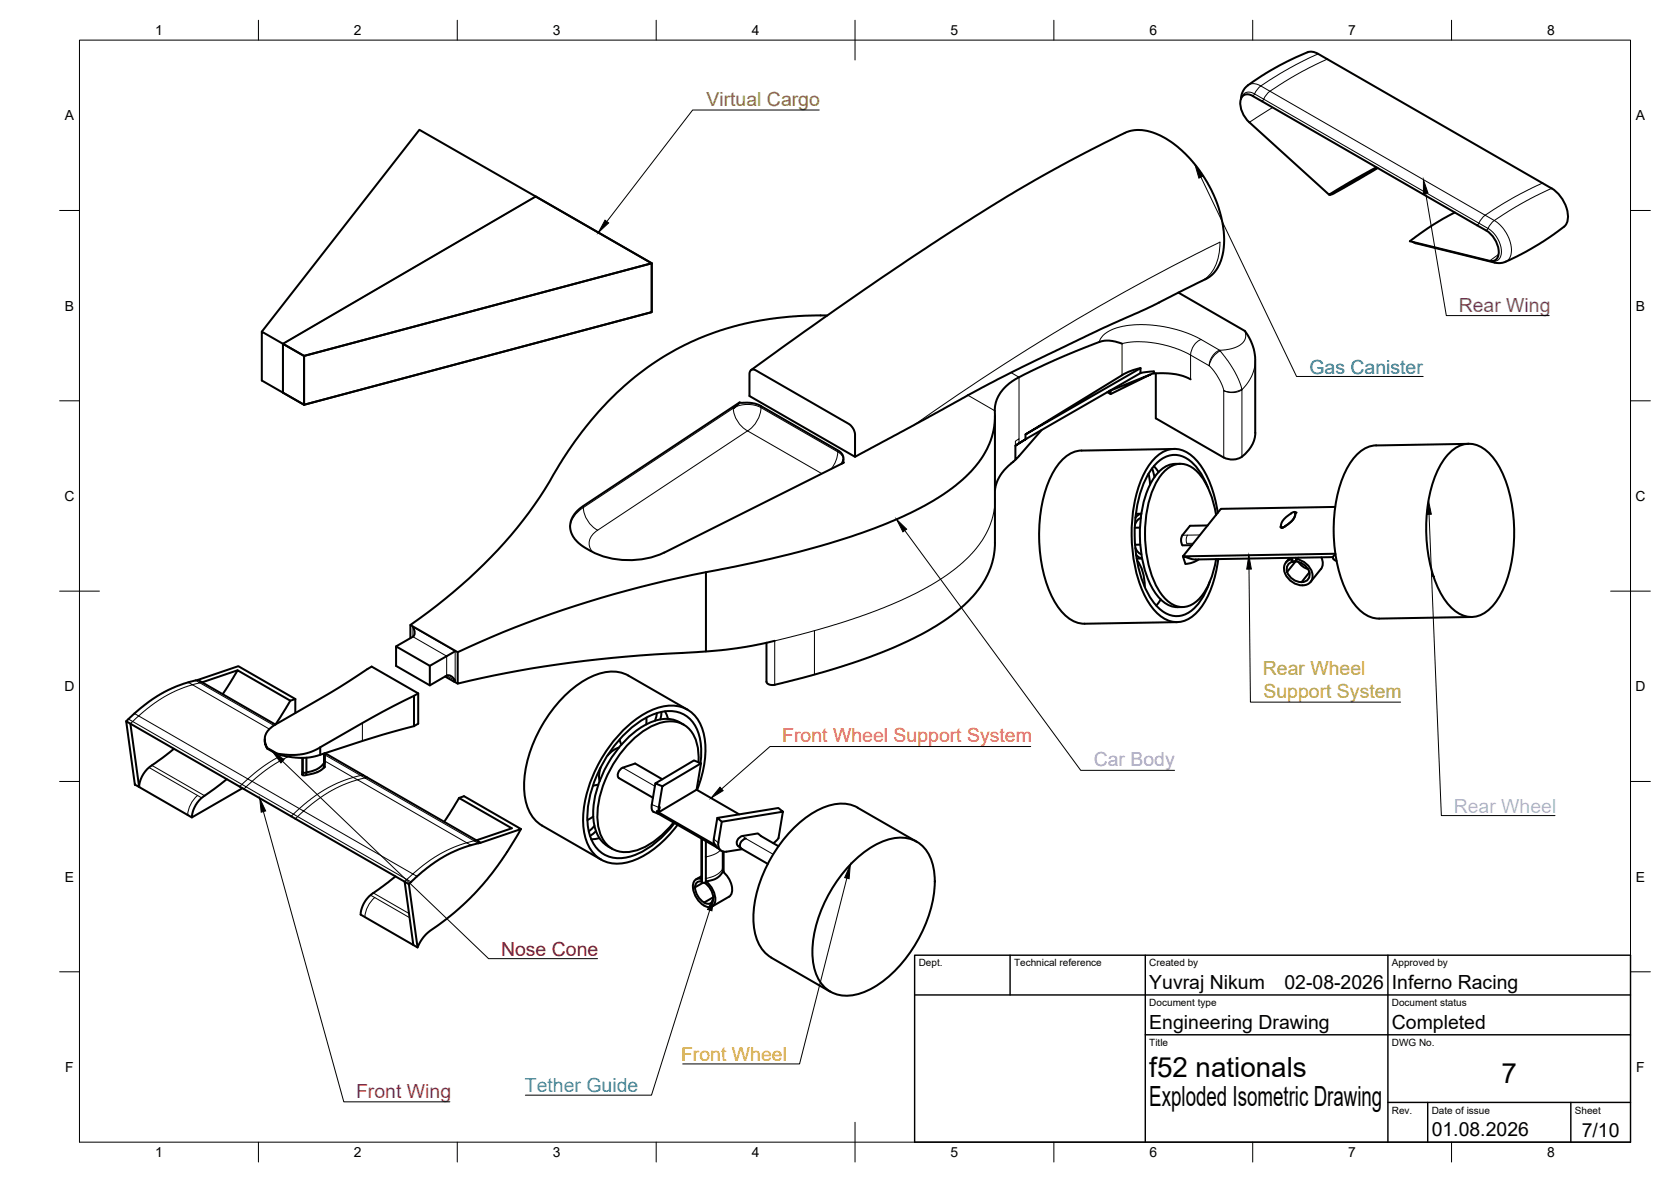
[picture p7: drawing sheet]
<svg xmlns="http://www.w3.org/2000/svg" width="297mm" height="210mm" viewBox="0 0 297 210" stroke-linecap="round" stroke-linejoin="round" font-family="sans-serif">
<!-- layer: Visible -->
<g fill="none" stroke="#000" stroke-width=".36">
<path d="M234.3 9.6l39.9 22.9a6.7 6.7 0 0 1 4.5 6.4l-.4 1-.3 .4M234.3 9.6a2.55 2.55 0 0 0-2.9 .1l-3.8 1.8-3.3 1.9a11.2 11.2 0 0 0-3.1 2.4l-.5 .9-.1 .9M236.2 34.6l-14.2-12.9a4.3 4.3 0 0 1-1.4-4.2 1.28 1.28 0 0 1 2.1-.4l39.8 22.9a5.5 5.5 0 0 1 3.9 4.4 1.57 1.57 0 0 1-1.1 2l-14.7-3.5 3.7-2.7 4.3-2.4M236.4 34.5h.1M244.6 29.7l-8.4 4.9 .9-.3 7.8-4.4M46.5 58.9l28-35.8 41.3 23.7v8.7l-61.8 16.4 61.8-16.4v-8.7l-20.6-11.9-44.9 26.2M46.5 58.9l7.5 4.3v8.7l-7.5-4.3zM115.8 46.8l-61.8 16.4M147 56.1h-3.8l-2.9 .2-3.4 .4-4.7 .8-3.4 1-3.4 1.2-2.4 1-2.9 1.4-3.6 2.2-3 2.1-2.6 2.2-2.2 2.1-2.3 2.4-2.8 3.5-4.1 5.8a77.6 77.6 0 0 1-20.4 24l-6.2 4.6 8.4 4.9 2-.9a201.8 201.8 0 0 1 47.8-14.4l10.7-2.5 9.6-2.8 4-1.4 4.3-1.8 3-1.4 3.2-1.8 2.4-1.5 2.7-2.1 1.9-1.9 1.7-2.1 1.3-2.4 .6-2 .3-2v-2.6l.3-1.2 .8-1.4 1.4-1.5 1.7-1.1 5-2.4 4.2-1.9 5.2-2.1 .9-.2h.8l2.3 .6M209.4 52l11.8 6.8 .8 1.2 .7 1.6 .4 1.9v13.4M278 40.3l-3.7 2.6-3 1.8-3 1.5-.9 .4-.8 .1h-.9l-14.6-3.7M50.3 61.1l3.7 2.1v8.7l-3.7-2.1z"/>
<path d="M130.3 72.5l.2-.1zM131.5 71.5l-1 .9M133.5 65.7l20.3-14.4 8.6-5.8 9.1-5.9 7.3-4.6 5.2-3 7-3.9 7.1-3.6a8.3 8.3 0 0 1 4-1.4 12.7 12.7 0 0 1 8.8 4.4l2 2.4 1.7 2.6 1.4 2.8 1.1 3.2 .5 3.5-.1 2.4-.7 2.5-.7 1.1-.6 .8-1.2 .8-9.4 4.7-9.4 4.3-18.2 8.8-25.3 13.8-18.8-10.8v-4l.2-.6 .4-.2 .4 .1 16.9 9.8 .5 .5 .3 .9 .1 4.3M176.8 73.9v23l-.1 1.7-.5 1.9-1 2.3-1.7 2.5-1.6 1.7-2.7 2.3-2.7 1.8-2.9 1.7-4.8 2.3-4.4 1.7-4.9 1.7-6.9 2-5 1.2-1-.1-.4-.4v-7M182.3 77.2l17.6-10.8 1.6-.7 1.2-.3zM182.3 77.2v.8h.1M182.4 78l-1.9 1.2 1.8-1.2M185.1 76.4l-4.6 5.3v-2.5M197.1 69.5l.3-.1v.6l-.6-.3M197.1 69.5l7.4-3-7.1 3.5M202.7 65.4v.9l-20.3 11.7M205.1 66.3l-.6 .2"/>
<path d="M205.1 66v.3h1.8l2.2 .2 1.1 .3 1.4 .6M205.1 66l-2.4 .3M205.4 66.3v8l12.1 7M208.7 79.8l-16.5 .3M223.1 76.9a5.4 5.4 0 0 1-3 4.6l-1.4 .1-1.2-.3M244.6 79.1a6.1 6.1 0 0 0-4.8 3.5 25.5 25.5 0 0 0-2.2 17.2 16.7 16.7 0 0 0 4.1 8.6 5 5 0 0 0 3.4 1.5l16.5-.3M261 78.9l-16.4 .2M105 97.9l-1-.6a4.3 4.3 0 0 1-2.5-4.8 5.3 5.3 0 0 1 2.2-2.6l27.8-18.4 2.2 .1 1.5 .5 13.9 8 .7 .8 .1 .5v.7l.1 .1-31.9 16M105 97.9a15 15 0 0 0 13 .3M149.9 81.7l-.3 .7M180.5 81.7l-1.8 1.6-.8 .9-.7 1.5-.4 1.4M192.2 80a6.1 6.1 0 0 0-4.8 3.5 25.5 25.5 0 0 0-2.2 17.2 16.7 16.7 0 0 0 4.1 8.6 5 5 0 0 0 3.5 1.5l16.4-.3"/>
<path d="M201.8 97.3a1.78 1.78 0 0 0 1.1 1.2M201.9 91.3h1a1.54 1.54 0 0 0-1.1 .7M201.9 98.5a1.54 1.54 0 0 0 1.1 .7h-1M202.1 99.6a7.5 7.5 0 0 1 1.4 4.7M202.6 93.7l-.9 .1M202.7 96.8h-1M202.8 92a1.78 1.78 0 0 0-1.1 1.2M204.1 84.2l.3 1.9M204.8 83.2l.4 1.6M205.1 82.8l.8 1.1M209.8 82.4a4.7 4.7 0 0 0-4.6 2.4 19 19 0 0 0-2.5 12 15.9 15.9 0 0 0 3.5 9.6 4.4 4.4 0 0 0 4 1.5M214.6 93.4h-3.1l-1.5 1.9v1l.2 .6h1.6"/>
<path d="M214.7 86.7a9.8 9.8 0 0 0-4.1-5.4 4.3 4.3 0 0 0-5.5 1.5 18.2 18.2 0 0 0-3.4 10.9 22 22 0 0 0 3.2 13.1 5.3 5.3 0 0 0 4.6 2.7 6.2 6.2 0 0 0 4.4-3.6l1.1-2.5M216.1 91.5a12.7 12.7 0 0 0-4.1-8.4 3.7 3.7 0 0 0-5.2 .8 15.6 15.6 0 0 0-3.2 9.4 20.5 20.5 0 0 0 2.6 11.9 4.8 4.8 0 0 0 4.3 2.6 5.7 5.7 0 0 0 4.1-3.4 16.8 16.8 0 0 0 1.5-5.1M216.4 91.1a16.9 16.9 0 0 0-4.4-10 4.5 4.5 0 0 0-6.7 .3 17.5 17.5 0 0 0-4 10.2 26.2 26.2 0 0 0 2.4 14.7 7.8 7.8 0 0 0 4.4 4.1 4.8 4.8 0 0 0 4.9-1.9 17.2 17.2 0 0 0 3.5-9.2M227.6 93.6l.2 .1M228.4 93.5l-.6 .3M229.2 99.1l-.7 .8M229.4 99.1l.2 .6M229.5 99.4a1.72 1.72 0 0 0-1.1 2.5 3.5 3.5 0 0 0 3.1 2.1M229.6 99.1l.2 .7M229.6 99.7l.2 .1M229.8 99.8a1.33 1.33 0 0 0-1 1.8M230 99.8a2.76 2.76 0 0 1 2.7 1.8"/>
<path d="M230.2 91.2l.1-.1-.2-.2-.5 .2-1.4 1.1-.5 1-.1 .4 .2 .1M230.2 91.2l-.1 .7-.3 .5-1.4 1.1M230.2 91.2l-.3 1.1-1.5 1.2M230.3 99.8l-1.5 1.8a2.59 2.59 0 0 0 3.4 1.6 1.39 1.39 0 0 0 .5-1.6M230.3 91.1l-.1 .1M230.3 99.1l.1 .4-.6 .3M230.4 99.3a3.2 3.2 0 0 1 2.8 3.6 1.66 1.66 0 0 1-1.7 1.1M230.8 99.8l.5 .7 1.2 .6M230.8 99.1l-.4 .2M234.8 99a2.02 2.02 0 0 1 0 2.1l-1.9 2.3M236.9 99a.79 .79 0 0 0 .7 .7M237.3 90.1l-20.3 .3-6.8 8.4 .5 1.4 1-.2 1.4-.6"/>
<path d="M237.3 98.4l-27.1 .4 2 .6 24.7-.4M237.4 98.5l-.5 .5M257.8 80.3a4.5 4.5 0 0 1 6.4-.2 14.4 14.4 0 0 1 4.1 7.4 27.2 27.2 0 0 1-1.4 17.7 7.2 7.2 0 0 1-4.9 4.4 5.7 5.7 0 0 1-5.2-3 23.6 23.6 0 0 1-3.3-13.5 22.2 22.2 0 0 1 2.8-11zM42.2 119.1l-6.3 2.1-.7-.4-2.6 .7-2 .8-2.2 1.1-1.7 1.1-2.3 1.8-2 1.8M72.9 111v2.4M73.4 111.4a1.41 1.41 0 0 1 0 1.7l-3 1.7M79.4 116.6l-3 1.7M80.9 115.7l-1.5 .9M125.5 101.7v14l6.2-.6 6-1.2M125.5 115.7l-.6 .1a228.1 228.1 0 0 0-43.6 5.7v-5.6M206.3 106.5l-.8 1.1M232.7 101.7l-1.4 1.7"/>
<path d="M22.4 128.1l.8 .5 1.5 11.2-.7-.4zM23.2 128.6l48.7 28M30.9 133l-4.8 3.7-.9 1.4-.3 .8-.2 .9 9.4 5.4M35.2 120.8l7.2-2.4 10.1 5.8M35.9 121.2l13 7.5M39.6 123.3l2.6-4.2 9.4 5.4M40.3 138.4l-4.9 3.8-.6 .8-.4 .8-.3 1.4 9-5.2M49.3 133.9v.1M51.6 124.5l-2.6 4.2M52.5 124.2l-.9 .3M52.5 124.2v2.5M53.7 134.7l.1 3v-.4"/>
<path d="M53.7 137.1l.1 .2M53.8 134.7v2.6M54.5 134.6v2.6l1.9-.6 .7-.5 .7-.8M54.5 137.2l-.1 .5M54.5 137.2l-.7 .1M56.9 132.8v1.3M57.6 133.9l-.1 2.5M57.8 133.8l-.1 2.5-.7 .6-.9 .4-1.8 .4h-.5M57.8 133.8l26.9 15.5M73.6 129l.7-.4v-5.4l-8.2-4.8-7.4 4.7-10.3 6-.9 .8-.4 .9v1l.4 1.2-.4-.8v-.9M73.6 129l-5.6 1.5-11.6 3.8-1.2 .2-1.9 .2-2.5-.3-1.5-.4-1.8-1M73.6 123.6v5.4"/>
<path d="M74.3 123.2l-6.3 3.3-11.4 6.4-1.3 .7-2 .5h-2.5l-1.5-.2-1.8-1M79.1 120.2l1.5 .9M80.9 120.9a1.4 1.4 0 0 0-1.5-.9l-3 1.8-6-3.5v-3.5l6 3.5v3.5M80.9 120.9l-.3 .2 .3 .1M80.9 121.2l.4 .3M106.3 139.4l-.9 .2M106.8 136.3l-.3 1.1 .1 1.4M110 132.8l-1.2 .7-.8 .7M110.1 131.4l.3 .9M114.9 127.5v1.2M116.5 139.2l6.8-4.1 1.3 .5-6.9 4.1zM116.5 139.2l-.6 3.7a1.17 1.17 0 0 0 .3 1.3l.9 .4"/>
<path d="M116.8 126.7l-.4 1.3M117.6 126.5l-.2 1.3M117.7 138.5l-4.8-2.8-2.2 .7a1.29 1.29 0 0 0-.7 1.8l6 3.5M117.7 139.7l-.6 4.5M118.2 126.4l.5 1.3M121.5 128.8a5.8 5.8 0 0 0-6.6-.1 19.6 19.6 0 0 0-9.5 16.4 6.1 6.1 0 0 0 3.4 5.7M122.2 126.1l-10.5-6.1a7.1 7.1 0 0 0-6.5 .2 22.8 22.8 0 0 0-11 13.5 14.2 14.2 0 0 0 0 10.7l.6 .9 .7 .8 .9 .6 10.4 6M124.1 135.4a7.5 7.5 0 0 0-1.7-6 5.1 5.1 0 0 0-5.4-.9 17.3 17.3 0 0 0-8.9 8.8 15.7 15.7 0 0 0-1.7 9.8 4.9 4.9 0 0 0 6.6 4 13.9 13.9 0 0 0 6.7-5M124.5 135.6a9.5 9.5 0 0 0-1.8-7.8 5.7 5.7 0 0 0-6.5-.9 20.1 20.1 0 0 0-10.1 10.8 16.6 16.6 0 0 0-1.4 10.2 5.4 5.4 0 0 0 7.1 4.3 15.9 15.9 0 0 0 8.1-6M124.6 135.6l-.8 4.7-6.7 4M70.3 155.7l-4.3 3.2-.7 .6-.9 1.5-.3 1.5 9.4 5.4M71.9 156.6l.8 .5 1.5 11.2"/>
<path d="M79 146l2.6-4.2 9.4 5.4-6.3 2.1 .7 .4-2.9 .8-3.1 1.4-3.5 2.3-3.2 2.9M81.6 141.8l.9-.3 10.1 5.8-7.2 2.4M92.6 147.3l-3.4 5.5-3.6 4.6-2.3 2.4-2.5 2.3-5 3.8-.8 1-.8 1.4-.7-.4-1.6-11.3M105.4 145.1l-1 .6M105.7 146.7l-1 1M105.9 147.7l-1 .8M106.5 148.9l-1.4 .2M116.8 144.2l.3 .1M116.8 144.2l10.3 6-.1-.3M116.8 144.2h.3l.1-.8-.1 .9M116.8 144.2l.3 .4M117.1 144.6l10.4 6"/>
<path d="M123.5 157.6a3.4 3.4 0 0 0 1.6 2.7M123.8 140.3l7.6 4.4M123.9 140.4a15.9 15.9 0 0 0 .8-11.3 5.8 5.8 0 0 0-7.8-3.4 18.7 18.7 0 0 0-9.4 8.1 21 21 0 0 0-3.7 13.9 6.1 6.1 0 0 0 5.9 5.7 13.2 13.2 0 0 0 8.7-4.5l2-2.4M124.7 149v7.6a.91 .91 0 0 0-1.2 1.1M124.7 155.7l-1 .5M124.7 156.2a1.21 1.21 0 0 0-1.3 .3 1.21 1.21 0 0 0-.2 1.3 4.3 4.3 0 0 0 1.9 3.1M124.7 156.6l.1 .2M124.8 149v7.8M124.9 156.8l-1.4 .8M125.2 156.8a3.2 3.2 0 0 1 1.5 3.1 .93 .93 0 0 1-1.6 .4l1.6-.9M125.5 149.4v7.2l.7-.1a3 3 0 0 0 2.3-1.6M125.5 156.6v.2"/>
<path d="M125.5 156.8h-.7M125.5 156.6a4 4 0 0 1 1.5 3.9 1.14 1.14 0 0 1-1.8 .4M127.5 145.3l10.8-1.7 .8 .6-10.8 1.8zM127.5 145.3l-.6 3.8a1.79 1.79 0 0 0 .6 1.5l.6 .5M128.3 146l-.6 3.7a1.23 1.23 0 0 0 1.4 1.6l2.8-.4M128.5 151.3v3.6M128.5 154.9a4 4 0 0 1 1.5 3.9l-.4 .5-3 1.8M128.6 151.3v3.5M128.6 154.8v.2M131.8 150.8l4.7 2.7M132.6 149a1.11 1.11 0 0 0-.8 1.8M138.4 150.3l-3.1-1.7-.6-.5-2.7 .4a1.15 1.15 0 0 0-.8 1.8l.5 .4"/>
<path d="M139.1 144.2l-.7 4.7-1 .9M151.8 152.9a13.3 13.3 0 0 1 8.2-4.1 5.8 5.8 0 0 1 5.9 5.1 19.1 19.1 0 0 1-2.6 12.7 21.7 21.7 0 0 1-9.3 9.5 6.7 6.7 0 0 1-7.2-.5 8.3 8.3 0 0 1-2.4-6.5 24.3 24.3 0 0 1 7.4-16.2zM152.4 143.5l10.5 6.1M152.5 143.5a7.1 7.1 0 0 0-6.6 .1 22.8 22.8 0 0 0-11 13.5 14.2 14.2 0 0 0 .1 10.8l.5 .9 .8 .7 .8 .6M137.1 170.2l10.5 6"/>
</g>
<!-- layer: Visible Narrow -->
<g fill="none" stroke="#000" stroke-width=".18">
<path d="M220.7 17.3a1.4 1.4 0 0 1 2.3-.6l1.6 .9M221.8 15.1l.4-.1 .7-.1 1.2 .4M224.1 15.3l1.6 .9M224.1 15.3l-.5 .4-.9 1.4M224.6 17.6l38.3 22.1M224.6 17.6l-.3 .4M225.7 16.2l39.9 23M225.7 16.2l-.7 .7-.4 .7M226.2 19.1l-4.1 2.6M234.3 9.6l-5.1 2.5-5.1 3.2M235.9 10.5l-5.7 2.9-4.5 2.8M95.2 34.9l-44.9 26.2v8.7"/>
<path d="M236.4 34.5h.1M262.9 39.7l1.6 .9M262.9 39.6l-.4 .4M264 38.2l-.8 .8-.3 .6M265.6 39.2l.9 .6 .8 1 .7 1.1 .5 1.2 .1 1.2v.9l-.4 .8-.6 .5M265.6 39.2l-.7 .7-.4 .7M274.2 32.5l-5.4 2.7-4.8 3M275.8 33.5l-5.7 2.9-4.5 2.8M213.4 50a6.8 6.8 0 0 0 3.4-5.9v-1.1l-9.3 4.7-11.8 6.5-8.5 5.1-8.5 5.3-8.5 5.6-7.7 5.3M221.2 58.8l.2 .7-.1 .7-.6 .9-1.3 .7-2.3 .4h-.3l-4-2.3-2.2-.9-2.9-.8-3.5-.5-3.6 .1-2.2 .5-1.1 .4-1 .7-.7 .7-.2 .7M264.5 40.6l.9 .7 .6 .8 .5 1 .3 1.1v1l-.3 .7-.5 .4-.8 .1M264.5 40.6l-.3 .4"/>
<path d="M265.2 46.4l.5 .2M266.3 45.2l-1.5 1.1M130.5 72.4h.1M130.5 72.4a5.3 5.3 0 0 1 4.8 0 5.2 5.2 0 0 1-2.4 4.2M131.5 71.5l-1 .9M132.9 76.6l-26.7 17.6a2.5 2.5 0 0 0-.9 3.8M132.9 76.6l13.2 7.6M132.9 76.5a5 5 0 0 1-2.6-4l-26.6 17.7v-.3M135.2 72.1v.3l13.7 7.9M172 70.2l4.8 2.8M179.7 66.2l1.4 .8v11M181.1 78.8v-.8l-.6 .4v.8"/>
<path d="M199.4 66.7v-5.6l2.2-.4h1.7l2.1 .3 2.1 .4 2.4 .8 1.7 .9v4.3M211.6 63.1l3.3 1.9M213.5 60.3a3.2 3.2 0 0 0-1.9 2.8M214.9 65l.8 .8 .9 1.4 .9 2.1a3.2 3.2 0 0 0 3.2-.2M214.9 65l.1-.8 .4-.7 .5-.7 .5-.4a.46 .46 0 0 1 .7 .3l1.1 1.4 1.2 1.9 .7 1.4 .6 1.7M216.9 62.4a3.6 3.6 0 0 0-2 2.6M223.1 64v.1a7.5 7.5 0 0 1-2.4 5.1v-.1M101.3 93.6a4.5 4.5 0 0 1 2.4-3.4 5 5 0 0 0 2.5 4M148.9 80.3a1.62 1.62 0 0 1 1 1.4M148.9 80v.3M148.9 80.3l-.3 1.5-.9 1.5M149.9 82.1l-.1 .2"/>
<path d="M176.8 88.6a14.9 14.9 0 0 1-5.5 11.2l-3 2.4-2.9 1.8-2.8 1.5-4.1 1.9-4.6 1.8-5.3 1.7-5.1 1.5-5.8 1.5v7.8M211.1 95.1a1.71 1.71 0 0 0-.2 1.4M212.1 96.5h-1.2M213.3 95l-3.1 .1M220.7 81.1v-11.9l-.5 .4-.9 .1h-1l-.8-.3v11.9M144.8 112v7.9M22.8 127.8l.8 .4-.4 .4M23.9 126.8l.7 .4-1 1 19.4 11.2-.4 .4M26.5 136.4l9.3 5.4M27 136l9.4 5.4M33.5 121.2l.7 .5-2.6 .9-2.3 1.1-2.5 1.7-2.2 1.8 19.4 11.2-1 1 .7 .4-.4 .4M34.8 120.9l.7 .4-1.3 .4 13.7 7.8"/>
<path d="M35.9 121.2l-.4 .1 13.2 7.6M50.1 134.2l-2.8 1.6-3.1 2.5-.2 .1 .8 .4-1.1 1 8.5 4.8-.4 .4M51.3 134.4l-3.2 1.8-3.3 2.6 8.4 4.9 2.1-1.8 2.4-1.6 2.5-1.3 2.6-.9M57.6 135.6h.1M57.7 136.1v.2l-1.3 .9M57.8 134.1l6.3 3.7 .4-.1M57.8 135.2l5 2.9M62.8 138.1l.7 .4-2.4 .9-2.1 1-2.6 1.7-2.4 2-.8-.4-1 .9 .7 .5 1.1-1 19.4 11.2-1.1 1 .8 .4M62.8 138.1l1.3-.3 .7 .4-1.3 .3 19.5 11.2-3.6 1.4-2.8 1.6-3.2 2.6 .7 .4M64.4 128.5v3.1M65.3 138.1l-.5 .1 19.5 11.2-1.3 .3 .7 .5M79.4 120v-3.4l-6-3.5v-1.7l7.5 4.3v5.5"/>
<path d="M79.4 120l1.5 .9M110.7 136.4l5.7 3.3M35.1 141.3l-1.1 1.4a4.7 4.7 0 0 0-.6 2.1M52.5 145.5l.4-.4 19.4 11.2-.4 .3M65.8 159l.8 .5M66.4 158.6l6.3 3.7M66.6 159.5l6.2 3.5M66.6 159.5l-1.1 1.3a4.7 4.7 0 0 0-.6 2.1M84.7 149.3l-.4 .1 .7 .4M115.9 142.9l1.2 .5M126.9 149.1l.8 .6M128 151.1l-.8 .6-1.7 .5"/>
<path d="M128.5 154.4l-.5 .6-.8 .5-1.7 .6M132 148.5l.6 .5 4.8 2.8"/>
</g>
<!-- layer: Visible -->
<g fill="#000">
<circle cx="227.6" cy="93.7" r=".18"/>
<circle cx="227.8" cy="93.8" r=".18"/>
<circle cx="230.3" cy="91.1" r=".18"/>
</g>
<!-- layer: BORDER -->
<g fill="none" stroke="#000" stroke-width=".18">
<path d="M14.1 7.1h275.7v195.8h-275.7zM45.9 3.6v3.5M81.3 3.6v3.5M116.6 3.6v3.5M152 3.6v7.1M187.3 3.6v3.5M222.7 3.6v3.5M258 3.6v3.5M10.6 37.4h3.5M289.8 37.4h3.5M10.6 71.2h3.5M289.8 71.2h3.5"/>
<path d="M10.6 105h7.1M286.3 105h7M10.6 138.8h3.5M289.8 138.8h3.5M10.6 172.7h3.5M289.8 172.7h3.5M152 199.4v7.1M45.9 202.9v3.6M81.3 202.9v3.6M116.6 202.9v3.6M187.3 202.9v3.6M222.7 202.9v3.6"/>
<path d="M258 202.9v3.6"/>
</g>
<!-- layer: TITLEBLOCK -->
<path d="M162.6 169.7h127.2v33.2h-127.2zM162.6 176.8h127.2M179.5 169.7v7.1M203.6 169.7v33.2M246.7 169.7v33.2M203.6 183.8h86.2M246.7 195.9h43.1M253.8 195.9v7M279.2 195.9v7" fill="none" stroke="#000" stroke-width=".25"/>
<!-- layer: Leaders -->
<path d="M107.5 39.1l.7 .5-1.8 1.7zM212.4 29.2l1.4 2.1-.7 .4zM253 31.9l.8 2.4-.8 .1zM159.3 92.3l1.8 1.7-.6 .5zM253.9 88.9l.5 2.5h-.8zM222 98.6l.4 2.5h-.8zM48.4 133.5l2.1 1.4-.6 .6zM46.2 141.8l1 2.3-.8 .2zM128 139.9l.5 .6-2.1 1.3zM151.1 153.6l-.2 2.5-.8-.2zM126.9 159.3l-.4 2.5-.7-.2z" fill="#000" stroke="#000" stroke-width=".18"/>
<path d="M145.6 19.5h-22.5l-15.2 19.9M213.5 31.5l16.9 35.4h22.6M253.4 34.4l3.7 21.7h18.2M160.8 94.3l31.3 42.6h16.7M254 91.4l2.2 53.5h20.2M222 101.1l.2 23.6h26.7M50.2 135.2l36.6 35.1h19.4M183.2 132.6h-46.3l-8.6 7.6M46.8 144.2l14.3 51.6h18.9M150.5 156l-8.4 33h-20.8M126.1 161.7l-10.3 32.9h-22.4" fill="none" stroke="#000" stroke-width=".18"/>
<g font-size="4.9">
<text x="204.3" y="191.3">f52 nationals</text>
<text x="204.3" y="196.6">Exploded Isometric Drawing</text>
<text x="266.9" y="192.5">7</text>
</g>
<text font-size="3.5" fill="#868600" x="125.6" y="18.8">Virtual Cargo</text>
<text font-size="3.5" fill="#852c85" x="259.3" y="55.4">Rear Wing</text>
<text font-size="3.5" fill="#007e7e" x="232.7" y="66.4">Gas Canister</text>
<g font-size="3.5" fill="#aa0">
<text x="224.5" y="119.9">Rear Wheel</text>
<text x="224.6" y="124">Support System</text>
</g>
<text font-size="3.5" fill="#f50" x="139" y="131.9">Front Wheel Support System</text>
<text font-size="3.5" fill="#a5f" x="194.4" y="136.1">Car Body</text>
<text font-size="3.5" fill="#aaf" x="258.4" y="144.4">Rear Wheel</text>
<text font-size="3.5" fill="#a00" x="89.1" y="169.8">Nose Cone</text>
<g font-size="3.5">
<text x="204.3" y="175.7">Yuvraj Nikum</text>
<text x="228.3" y="175.7">02-08-2026</text>
<text x="247.4" y="175.7">Inferno Racing</text>
<text x="204.3" y="182.8">Engineering Drawing</text>
<text x="247.4" y="182.8">Completed</text>
<text x="254.5" y="201.9">01.08.2026</text>
<text x="281.1" y="202">7/10</text>
</g>
<text font-size="3.5" fill="#fa0" x="121.1" y="188.5">Front Wheel</text>
<text font-size="3.5" fill="#aa007f" x="63.3" y="195">Front Wing</text>
<text font-size="3.5" fill="#0af" x="93.3" y="194.1">Tether Guide</text>
<g font-size="2.5">
<text x="27.6" y="6.2">1</text>
<text x="62.9" y="6.2">2</text>
<text x="98.3" y="6.2">3</text>
<text x="133.6" y="6.2">4</text>
<text x="169" y="6.2">5</text>
<text x="204.3" y="6.2">6</text>
<text x="239.6" y="6.2">7</text>
<text x="275" y="6.2">8</text>
<text x="11.5" y="21.4">A</text>
<text x="290.7" y="21.4">A</text>
<text x="11.5" y="55.2">B</text>
<text x="290.7" y="55.2">B</text>
<text x="11.5" y="89">C</text>
<text x="290.7" y="89">C</text>
<text x="11.5" y="122.8">D</text>
<text x="290.7" y="122.8">D</text>
<text x="11.5" y="156.6">E</text>
<text x="290.7" y="156.6">E</text>
<text x="11.6" y="190.4">F</text>
<text x="290.8" y="190.4">F</text>
<text x="27.6" y="205.6">1</text>
<text x="62.9" y="205.6">2</text>
<text x="98.3" y="205.6">3</text>
<text x="133.6" y="205.6">4</text>
<text x="169" y="205.5">5</text>
<text x="204.3" y="205.6">6</text>
<text x="239.6" y="205.6">7</text>
<text x="275" y="205.6">8</text>
</g>
<g font-size="1.8">
<text x="163.3" y="171.7">Dept.</text>
<text x="180.2" y="171.7">Technical reference</text>
<text x="204.3" y="171.7">Created by</text>
<text x="247.4" y="171.7">Approved by</text>
<text x="204.3" y="178.7">Document type</text>
<text x="247.4" y="178.7">Document status</text>
<text x="204.3" y="185.8">Title</text>
<text x="247.4" y="185.8">DWG No.</text>
<text x="247.4" y="197.8">Rev.</text>
<text x="254.5" y="197.8">Date of issue</text>
<text x="279.9" y="197.8">Sheet</text>
</g>
</svg>
